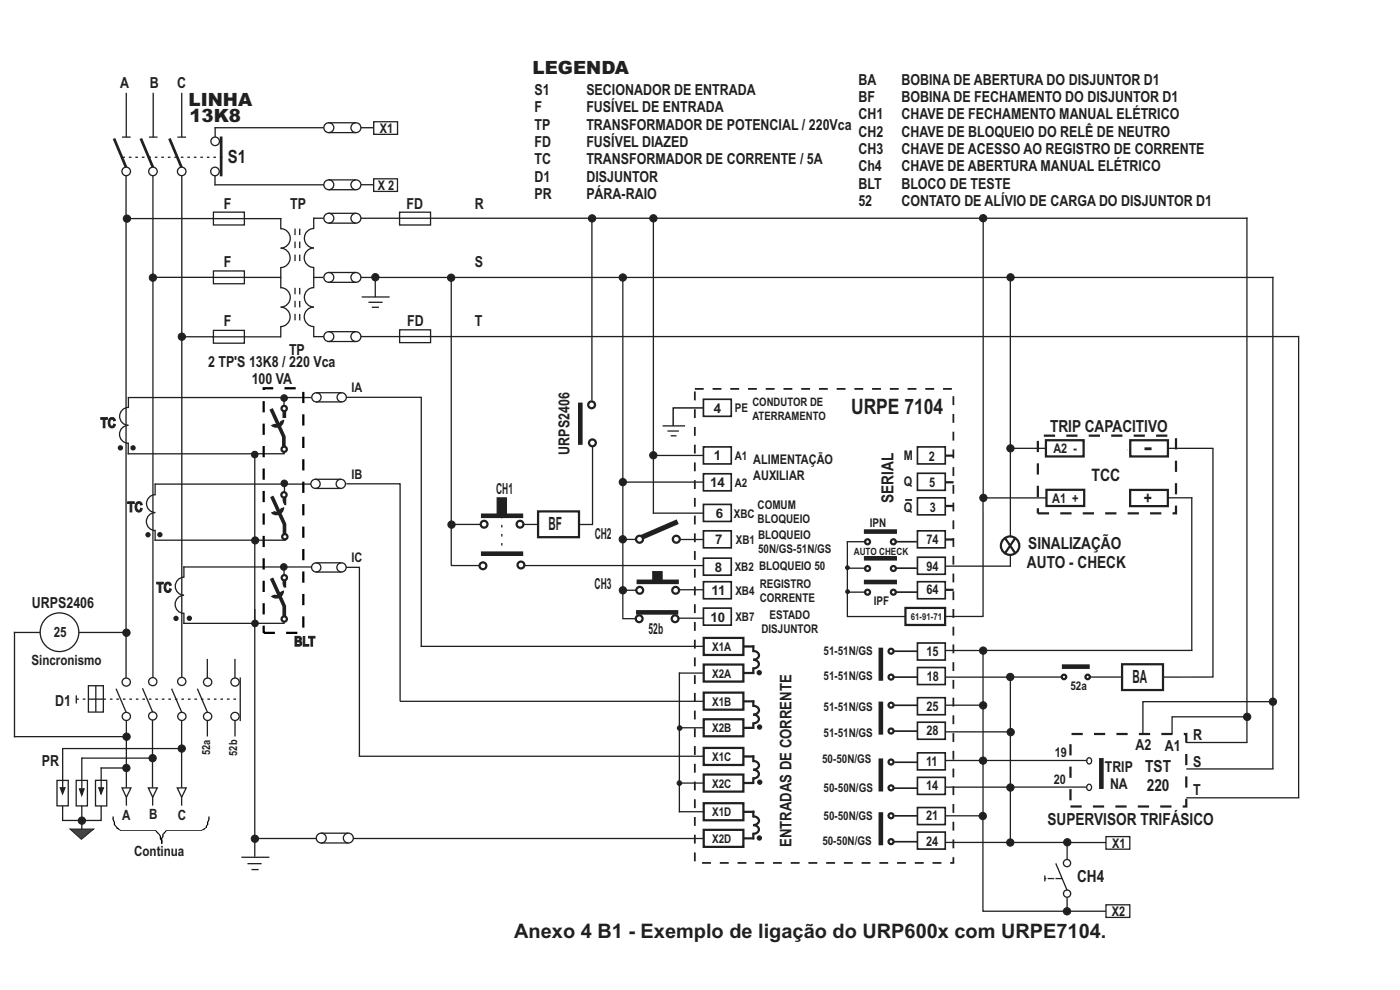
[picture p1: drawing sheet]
<svg xmlns="http://www.w3.org/2000/svg" width="297mm" height="210mm" viewBox="0 0 297 210" stroke-linecap="round" stroke-linejoin="round" font-family="sans-serif">
<g fill="none" stroke="#231f20" stroke-width=".28">
<path d="M26.8 19.7v9.4M32.5 19.7v9.4M38.6 19.7v9.4M25.9 29.1h1.8M26.7 37.3v106.6M31.6 29.1h1.8M32.4 37.3v106.4M37.6 29.1h1.9M38.6 37.3v106.4M45.5 39.2h23.2M45.5 27.1h23.2M45.6 27v2.1"/>
<path d="M69.7 38.2h5.8M69.7 26h5.8M69.7 28.1h5.8M76.5 39.2h2.8M76.5 27.1h2.8M79.3 37.9h5v2.7h-5zM79.3 25.8h5v2.7h-5zM26.9 46.4h32.8M32.5 58.8h27.2M45.3 57.5h6.5v2.7h-6.5zM45.3 45h6.5v2.7h-6.5zM59.5 52.6a2.06 2.06 0 0 1 2 2.1 2.06 2.06 0 0 1-2 2.1"/>
<path d="M59.5 48.5a2.06 2.06 0 0 1 2.1 2.1 2.06 2.06 0 0 1-2 2M59.6 46.2v2.4M59.6 56.6v2.3M66.4 46.3h2.3M66.4 58.9h2.2M66.6 46.2v2.4M66.6 56.6v4.5M66.6 52.6a2.07 2.07 0 0 0-2.1 2.1 2.07 2.07 0 0 0 2.1 2M66.6 48.5a2.07 2.07 0 0 0-2 2 2.07 2.07 0 0 0 2 2.1M69.7 57.8h5.8M69.7 59.9h5.8M69.7 45.2h5.8"/>
<path d="M69.7 47.3h5.8M69.7 40.2h5.8M76.5 58.9h193.7M76.5 46.3h188.2M79.6 58.5v4.5M84.8 45h6.5v2.7h-6.5zM95.7 58.7v61.3M132.1 58.9v72.3M138.6 46.4v49.9M208.6 47v58.6M214.3 59.6v54.2M264.5 46.2v111.2"/>
<path d="M270 58.7v104.4M39.2 71.4l20.4 .1M45.3 70.1h6.5v2.7h-6.5zM59.5 65.2a2.06 2.06 0 0 1 2 2 2.06 2.06 0 0 1-2 2.1M59.5 61a2.06 2.06 0 0 1 2.1 2.1 2.06 2.06 0 0 1-2 2M59.6 69.1v2.5M66.5 71.4h2.2M66.6 69.1v2.4M66.6 65.1a2.07 2.07 0 0 0-2.1 2.1 2.07 2.07 0 0 0 2.1 2.1M66.6 61a2.07 2.07 0 0 0-2 2.1 2.07 2.07 0 0 0 2 2M69.7 70.4h5.8M69.7 72.4h5.8"/>
<path d="M76.5 71.4h199.1M76.7 63h6M78.2 64.1h3M78.9 65.2h1.5M84.8 70h6.5v2.7h-6.5zM275.5 71.3v97.9M73.4 84.3h16v52.9M125.7 94.7v16.6h-2.8M140.6 90.3h4.7M141.6 91.4h2.4M142.3 92.4h1.2M149.3 96.6h-10.7v12.4"/>
<path d="M214.3 95.1h7.6M247.8 95.1h9.6M257.3 95.1v48.5h-10.5M73.4 102.6h11.5v46.2h64.4M95.7 120h6M95.9 111.2h6.1M111 111.2h3.2M111.2 120h38.1M132.1 102.3h17.2M132.1 114.4h2.8M138.5 108.8h10.8M144.1 114.4h5.2"/>
<path d="M179.6 114.9h4.2M179.8 114.9v15.9h12.3M214.3 117.7v2.5M222 105.6h-13.5v25.2h-8M247.8 105.6h5.1M252.8 105.5v32.5M44 139.8v4.1M49.8 139.8v4.1M73.4 120.3h2.8v40.1h73.1M89.2 137.1h60.1M131.9 125.2h3M132 131.2h2.9"/>
<path d="M143.8 131.1h5.5M143.9 125.1h5.4M179.8 120.5h4M179.8 125.6h4M200.5 138h8M200.5 120.1h14M253 138h-44.5v35h-8M13.2 158.8h25.3M13.3 158.7v8.4M16.2 147.5v1.7M18.7 148.3h3.2M18.8 145.5h3.1v5.5h-3.1z"/>
<path d="M20.3 145.5v5.5M24.6 146.1l2.2 5.1M26.8 152.8v14.3M30.2 146l2.2 5.1M32.3 152.7v14.4M36.4 146.1l2.2 5.1M38.5 152.8v14.3M41.9 146.1l2.2 5.1M44 152.8v3.4M49.9 152.8v3.4M51 143.7v9.3M144 142.8h5.3"/>
<path d="M144.1 154.4h5.2M144.1 142.7v29.6M200.5 143.6h13.8v35.1h-13.8M200.5 149.6h8M200.5 155.2h13.8M214.7 143.6h10.5M231.3 143.6h6.8M251.7 157.5h13M12.1 165.5h2.4v5.4h-2.4zM13.3 170.9v3.3M16.2 165.5h2.3v5.5h-2.3zM17.3 160.8h15.1"/>
<path d="M17.4 170.9v5M17.4 160.7v6.6M20.3 165.5h2.3v5.5h-2.3zM21.3 162.9h5.5M21.5 170.9v3.1h-8.3M21.5 162.8v4.3M25.9 167.1h1.9l-1 2zM26.8 169.1v1.8M31.5 167.1h1.9l-1 2zM32.4 169.1v1.8M37.6 167.1h1.9l-1 2zM38.5 169.1v1.8"/>
<path d="M54.2 177.9h12.9M68.1 176.7h5.8M75 177.9h74.3M144 172.2h5.3M144.1 166.1h5.2M208.5 173v20.3h26.1M214.3 178.7h20.3M226.4 178.7v3.6M230.5 167h-30M230.6 161.3h-30.1M234.6 177.5h5.1v2.6h-5.1zM251.7 163.1h18.5"/>
<path d="M251.7 169.2h23.9M51.2 181.8h5.9M52.5 183.2h3M53.4 184.5h1.5M221.7 185.7v1.3M224 183.1l2.4 5.8M226.4 190.3v3M234.6 191.9h5.1v2.7h-5.1z"/>
<circle cx="26.8" cy="36.4" r=".91"/>
<circle cx="32.4" cy="36.4" r=".91"/>
<circle cx="38.5" cy="36.4" r=".91"/>
<circle cx="45.6" cy="36.4" r=".91"/>
<circle cx="45.6" cy="30" r=".91"/>
<circle cx="69.8" cy="27.1" r="1.05"/>
<circle cx="69.8" cy="39.2" r="1.05"/>
<circle cx="75.5" cy="27.1" r="1.05"/>
<circle cx="75.5" cy="39.2" r="1.05"/>
<circle cx="69.8" cy="46.3" r="1.05"/>
<circle cx="69.8" cy="58.8" r="1.05"/>
<circle cx="75.5" cy="46.3" r="1.05"/>
<circle cx="75.5" cy="58.8" r="1.05"/>
<circle cx="69.8" cy="71.4" r="1.05"/>
<circle cx="75.5" cy="71.4" r="1.05"/>
<circle cx="26.8" cy="144.7" r=".87"/>
<circle cx="26.8" cy="152" r=".87"/>
<circle cx="32.4" cy="151.9" r=".87"/>
<circle cx="32.4" cy="144.6" r=".87"/>
<circle cx="38.6" cy="144.6" r=".87"/>
<circle cx="38.6" cy="152" r=".87"/>
<circle cx="44" cy="152" r=".87"/>
<circle cx="44.1" cy="144.7" r=".87"/>
<circle cx="49.9" cy="152" r=".87"/>
<circle cx="49.9" cy="144.7" r=".87"/>
<circle cx="68.1" cy="177.8" r="1.05"/>
<circle cx="73.9" cy="177.8" r="1.05"/>
<circle cx="226.4" cy="183.1" r=".77"/>
<circle cx="226.4" cy="189.6" r=".77"/>
</g>
<path d="M62.6 48.5v8.2M63.6 48.5v8.2M62.6 61.1v8.2M63.6 61.1v8.3" fill="none" stroke="#231f20" stroke-width=".28" stroke-dasharray="1.4 1.4" stroke-linecap="butt"/>
<g fill="#231f20" stroke="#231f20" stroke-width=".21">
<path d="M105.5 105.6h2v3.9h-2z" fill-rule="evenodd"/>
<path d="M138.5 121.2h2v2.3h-2z" fill-rule="evenodd"/>
<circle cx="26.9" cy="46.4" r=".78"/>
<circle cx="54.1" cy="177.9" r=".78"/>
<circle cx="95.7" cy="58.9" r=".78"/>
<circle cx="95.8" cy="111.3" r=".78"/>
<circle cx="208.5" cy="173.1" r=".78"/>
<circle cx="214.3" cy="178.7" r=".78"/>
<circle cx="226.4" cy="178.7" r=".78"/>
<circle cx="226.4" cy="193.3" r=".78"/>
<circle cx="214.3" cy="167.1" r=".78"/>
<circle cx="208.5" cy="161.3" r=".78"/>
<circle cx="214.4" cy="155.3" r=".78"/>
<circle cx="208.6" cy="149.6" r=".78"/>
<circle cx="214.3" cy="143.6" r=".78"/>
<circle cx="208.6" cy="138" r=".78"/>
<circle cx="125.6" cy="46.3" r=".78"/>
<circle cx="32.4" cy="160.8" r=".78"/>
<circle cx="26.8" cy="162.9" r=".78"/>
<circle cx="38.6" cy="158.8" r=".78"/>
<circle cx="32.4" cy="58.9" r=".78"/>
<circle cx="38.6" cy="71.4" r=".78"/>
<circle cx="79.6" cy="58.8" r=".78"/>
<circle cx="179.8" cy="120.4" r=".4"/>
<circle cx="132.1" cy="114.4" r=".78"/>
<circle cx="132.1" cy="125.2" r=".78"/>
<circle cx="132.1" cy="102.3" r=".78"/>
<circle cx="208.6" cy="105.6" r=".78"/>
<circle cx="214.4" cy="95.1" r=".78"/>
<circle cx="264.6" cy="152.1" r=".78"/>
<circle cx="270" cy="148.8" r=".78"/>
<circle cx="208.6" cy="46.3" r=".78"/>
<circle cx="214.4" cy="58.8" r=".78"/>
<circle cx="132.1" cy="58.9" r=".78"/>
<circle cx="138.6" cy="46.3" r=".78"/>
<circle cx="138.6" cy="96.6" r=".78"/>
<circle cx="179.8" cy="125.5" r=".4"/>
<circle cx="144.1" cy="166.1" r=".49"/>
<circle cx="144.2" cy="154.4" r=".49"/>
<circle cx="17.4" cy="174.1" r=".78"/>
</g>
<path d="M26 33.4h21.3M16.2 148.3h2.6M21.9 148.3h29.2" fill="none" stroke="#231f20" stroke-width=".28" stroke-dasharray=".6 .8" stroke-linecap="butt"/>
<path d="M239.1 95.4h.1" fill="none" stroke="#000" stroke-width=".21"/>
<g fill="none" stroke="#231f20" stroke-width=".48">
<path d="M200.5 96.7h1.8M221.9 93.4h8v3.4h-8zM239.8 93.4h8v3.4h-8zM114.1 108.5h8.7v5.4h-8.7zM200.5 107.3h1.8M200.5 114.4h1.8M200.5 102.3h1.8M213.2 114.1l2.2 3.3M215.4 114.1l-2.2 3.3M222 103.9h8v3.4h-8zM239.7 103.9h8v3.5h-8zM149.3 135.3h8.4v3.6h-8.4z"/>
<path d="M157.7 137.1h2.3M159.8 138.1a.96 .96 0 0 1 1.2 .9 .96 .96 0 0 1-1.2 .9 .96 .96 0 0 1 1.2 1 .96 .96 0 0 1-1.2 .9M159.8 136.9v1.4M192.1 129h8.4v3.6h-8.4zM200.5 125.1h1.8M149.3 141h8.4v3.6h-8.4zM149.3 146.9h8.4v3.6h-8.4zM149.3 158.7h8.4v3.6h-8.4zM149.3 152.6h8.4v3.6h-8.4zM157.6 142.8h2.4M157.7 154.4h2.3M157.7 148.8h2.3"/>
<path d="M159.8 149.7a.96 .96 0 0 1 1.2 1 .96 .96 0 0 1-1.2 .9 .96 .96 0 0 1 1.2 .9 .96 .96 0 0 1-1.2 .9M159.8 141.6v1.4M159.8 148.6v1.4M159.8 153.2v1.4M238 140.9h8.7v5.5h-8.7zM149.3 170.4h8.4v3.6h-8.4zM149.3 164.3h8.4v3.6h-8.4zM149.3 176h8.4v3.6h-8.4zM157.6 177.8h2.4M157.7 172.2h2.3M157.7 160.5h2.3M157.8 166.1h2.1"/>
<path d="M159.8 161.4a.96 .96 0 0 1 1.2 1 .96 .96 0 0 1-1.2 .9 .96 .96 0 0 1 1.2 .9 .96 .96 0 0 1-1.2 .9M159.8 173.2a.96 .96 0 0 1 1.2 .9 .96 .96 0 0 1-1.2 .9 .96 .96 0 0 1 1.2 1 .96 .96 0 0 1-1.2 .9M159.8 160.2v1.5M159.8 164.9v1.4M159.8 172v1.4M159.8 176.6v1.4"/>
<circle cx="102.7" cy="111.2" r=".72"/>
<circle cx="110.3" cy="111.2" r=".72"/>
<circle cx="110.5" cy="119.9" r=".72"/>
<circle cx="214.3" cy="115.7" r="1.95"/>
<circle cx="102.5" cy="120" r=".72"/>
<circle cx="135.6" cy="131.2" r=".72"/>
<circle cx="135.7" cy="125.2" r=".72"/>
<circle cx="143.2" cy="131.2" r=".72"/>
<circle cx="143.3" cy="125.2" r=".72"/>
<circle cx="189" cy="138.1" r=".53"/>
<circle cx="189" cy="143.6" r=".53"/>
<circle cx="225.7" cy="143.6" r=".48"/>
<circle cx="230.7" cy="143.6" r=".48"/>
</g>
<path d="M220.2 92.4h29.3v16.5h-29.3zM227.1 155.7h24.6v15.4h-24.6z" fill="none" stroke="#231f20" stroke-width=".48" stroke-dasharray="2.4 2.4" stroke-linecap="butt"/>
<path d="M102 109.4h9M102 117.5h9M134.9 129.9h9M135 123.4h9M186.9 137.4v7M225.3 141.4h5.9M233.6 160.8v6.6" fill="none" stroke="#231f20" stroke-width=".98" stroke-linecap="butt"/>
<path d="M106.5 109.4v8.1" fill="none" stroke="#231f20" stroke-width=".28" stroke-dasharray=".6 1.4" stroke-linecap="butt"/>
<path d="M147.4 82.5h54.9v100.5h-54.9z" fill="none" stroke="#231f20" stroke-width=".38" stroke-dasharray="1.9 1.9" stroke-linecap="butt"/>
<path d="M189.8 114.9h4.7M189.6 138.1h5M189.8 125.6h4.8M190.1 120.5h4.4M189.5 143.6h5.1M189.6 149.6h5M189.6 155.1h5.1M189.6 178.5h4.9M189.7 167.2h4.9M189.7 161.7h4.9M189.7 173.1h4.9" fill="none" stroke="#231f20" stroke-width=".35"/>
<path d="M192 106h1.5" fill="none" stroke="#231f20" stroke-width=".38"/>
<path d="M225.3 186.4h-3.6" fill="none" stroke="#231f20" stroke-width=".28" stroke-dasharray="1.4 .3" stroke-linecap="butt"/>
<path d="M24.2 29.4l2.6 6.1M29.9 29.4l2.6 6.1M35.9 29.4l2.6 6.1M46.9 29v8.4" fill="none" stroke="#231f20" stroke-width=".58"/>
<g fill="#231f20" stroke="#231f20" stroke-width=".28">
<path d="M16.9 167.3h.9l-.5 1.4z" fill-rule="evenodd"/>
<path d="M12.8 167.1h1l-.5 1.3z" fill-rule="evenodd"/>
<path d="M21 167.1h.9l-.5 1.3z" fill-rule="evenodd"/>
</g>
<path d="M14.8 175.9h5.1l-2.6 2.1z" fill-rule="evenodd" fill="#414142" stroke="#231f20" stroke-width=".21"/>
<g fill="none" stroke="#231f20" stroke-width=".28">
<path d="M45.6 37.3v2M59.6 58.8v2.4M125.6 46.1v38.8M27.1 96.3h26.9v35.4M27.1 84.3h39M27.2 93.9v2.5M27.2 90.2a1.9 1.9 0 0 0-1.8 1.9 1.9 1.9 0 0 0 1.8 1.9M27.2 86.4a1.9 1.9 0 0 0-1.8 1.9 1.9 1.9 0 0 0 1.9 1.9M27.2 84.2v2.4M60.3 84.5v1.7M60.3 95.7v.6h-6.3M67 83.3h5.5"/>
<path d="M67 85.3h5.5M32.8 114.6h21.2M32.8 102.7h33.1M32.9 102.6v2.5M32.9 112.4v2.3M32.9 104.9a1.91 1.91 0 0 0-1.8 1.9 1.91 1.91 0 0 0 1.8 1.9 1.9 1.9 0 0 0-1.8 1.9 1.9 1.9 0 0 0 1.8 1.9M60.3 102.3v2.2M60.5 114.2v.4h-6.3M66.9 101.7h5.4M66.9 103.6h5.4M67 119.4h5.4M2.9 134.2h5.7"/>
<path d="M3.1 134v22.4M16.7 134.2h10.1M38.9 120.3h27.2M38.9 132.2h15.1M39 120.1v2.5M39 130v2.4M39 122.4a1.92 1.92 0 0 0-1.8 1.9 1.92 1.92 0 0 0 1.8 2 1.92 1.92 0 0 0-1.8 1.9 1.92 1.92 0 0 0 1.8 1.9M54 129.2v52.5M60.3 131.8v.4h-6.4M60.3 120.7v1.4M67 121.3h5.4M73.4 120.3h.1"/>
<path d="M2.9 156.3h24.2M264.7 152.1h-16.1v3.5M270 148.8h-27.5v6.8M68.1 178.8h5.8M230.7 166.5a.57 .57 0 0 1 .9 .5 .57 .57 0 0 1-.9 .5l-.2-.5zM230.7 160.9a.57 .57 0 0 1 .9 .5 .57 .57 0 0 1-.9 .5l-.2-.5z"/>
<circle cx="67.1" cy="84.3" r=".98"/>
<circle cx="72.5" cy="84.3" r=".98"/>
<circle cx="66.9" cy="102.6" r=".98"/>
<circle cx="72.3" cy="102.6" r=".98"/>
<circle cx="12.6" cy="134.1" r="4.1"/>
<circle cx="67.1" cy="120.4" r=".98"/>
<circle cx="72.5" cy="120.4" r=".98"/>
</g>
<g fill="none" stroke="#231f20" stroke-width=".48">
<circle cx="60.3" cy="86.6" r=".56"/>
<circle cx="60.3" cy="95.3" r=".56"/>
<circle cx="125.5" cy="85.9" r=".72"/>
<circle cx="125.7" cy="93.9" r=".72"/>
<circle cx="60.2" cy="105" r=".56"/>
<circle cx="60.4" cy="113.9" r=".56"/>
<circle cx="135.7" cy="114.4" r=".74"/>
<circle cx="143.5" cy="114.4" r=".74"/>
<circle cx="184" cy="114.9" r=".53"/>
<circle cx="189.5" cy="114.9" r=".53"/>
<circle cx="60.3" cy="131.3" r=".56"/>
<circle cx="60.3" cy="122.5" r=".56"/>
<circle cx="184" cy="120.6" r=".53"/>
<circle cx="184" cy="125.6" r=".53"/>
<circle cx="189.5" cy="120.6" r=".53"/>
<circle cx="189.5" cy="125.6" r=".53"/>
<circle cx="189" cy="155.1" r=".53"/>
<circle cx="189" cy="149.6" r=".53"/>
<circle cx="189" cy="161.6" r=".53"/>
<circle cx="189" cy="173" r=".53"/>
<circle cx="189" cy="167.1" r=".53"/>
<circle cx="189" cy="178.5" r=".53"/>
</g>
<path d="M143.8 110.7l-7.7 3.3" fill="none" stroke="#231f20" stroke-width="1.1" stroke-linecap="butt"/>
<path d="M142.8 90.3h.1" fill="none" stroke="#231f20" stroke-width=".21"/>
<path d="M149.2 86.5h-6.4v3.8" fill="none" stroke="#000" stroke-width=".28"/>
<g fill="#231f20" stroke="#231f20" stroke-width=".28">
<circle cx="25.5" cy="95" r=".43"/>
<circle cx="28.2" cy="95" r=".43"/>
<circle cx="37.3" cy="131.2" r=".43"/>
<circle cx="40.2" cy="131.2" r=".43"/>
<circle cx="31.4" cy="113.4" r=".43"/>
<circle cx="33.9" cy="113.4" r=".43"/>
<circle cx="54.1" cy="114.6" r=".72"/>
<circle cx="161.1" cy="177.8" r=".43"/>
<circle cx="161.2" cy="165.9" r=".43"/>
<circle cx="161.1" cy="154.2" r=".43"/>
<circle cx="161.1" cy="142.7" r=".43"/>
</g>
<g fill="#231f20" stroke="#231f20" stroke-width=".21">
<circle cx="54.1" cy="132.2" r=".7"/>
<circle cx="60.2" cy="120.3" r=".7"/>
<circle cx="60.3" cy="102.5" r=".7"/>
<circle cx="60.3" cy="84.4" r=".7"/>
<circle cx="54" cy="96.4" r=".7"/>
<circle cx="26.8" cy="156.3" r=".78"/>
<circle cx="26.8" cy="134.2" r=".78"/>
</g>
<path d="M57.5 89.6l2.3-1a1.25 1.25 0 0 1-.6 1.6 1.25 1.25 0 0 1-1.7-.6zM57.5 86.7l2.7 6v2.2M60.3 87v1.7M57.5 108.2l2.3-1.1a1.25 1.25 0 0 1-.6 1.7 1.25 1.25 0 0 1-1.7-.6zM57.7 105.3l2.7 5.9v2.3M60.3 105.5v1.7M57.5 125.9l2.3-1.1a1.25 1.25 0 0 1-.6 1.7 1.25 1.25 0 0 1-1.7-.6zM57.6 122.7l2.7 5.9v2.2M60.3 123v1.6" fill="none" stroke="#231f20" stroke-width=".78" stroke-linecap="butt"/>
<g fill="#fff" stroke="#fff" stroke-width=".21">
<path d="M56.6 125l3-1.3 .7 1.4-3 1.3z" fill-rule="evenodd"/>
<path d="M56.6 107.3l3-1.3 .7 1.4-3 1.3z" fill-rule="evenodd"/>
<path d="M56.6 88.8l3-1.4 .7 1.4-3 1.4z" fill-rule="evenodd"/>
</g>
<path d="M55.9 82.4h8.4v51.8h-8.4z" fill="none" stroke="#000" stroke-width=".48" stroke-dasharray="2.4 2.4" stroke-linecap="butt"/>
<path d="M24 173.2l.3 1.7 .5 .8h.3v.1l.5 .4h6.8a.58 .58 0 0 1 .8 .3l.8 .9v.5l.3 .4v.7v-1.1l.3-.5v-.5l.5-.4a.58 .58 0 0 1 .8-.3h6.8a1.83 1.83 0 0 0 1.4-1.8l.2-.6v-.6" fill="none" stroke="#000" stroke-width=".21"/>
<path d="M123.1 85.4v9M183.3 112.8h7M183.3 118.4h7M183.3 123.5h7M186.9 148.8v7M186.9 160.9v7M186.9 172.3v7" fill="none" stroke="#231f20" stroke-width=".98" stroke-linecap="butt"/>
<g fill="none" stroke="#231f20" stroke-width=".35">
<path d="M149.2 84.7h5.9v3.6h-5.9zM149.2 94.8h5.9v3.6h-5.9zM194.6 94.8h5.9v3.6h-5.9zM149.2 100.5h5.9v3.6h-5.9zM149.2 107h5.9v3.6h-5.9zM149.2 112.6h5.9v3.6h-5.9zM149.2 118.4h5.9v3.6h-5.9zM194.6 118.2h5.9v3.6h-5.9zM194.6 112.6h5.9v3.6h-5.9zM194.6 105.6h5.9v3.6h-5.9zM194.6 100.4h5.9v3.6h-5.9zM149.2 123.4h5.9v3.6h-5.9z"/>
<path d="M149.2 129h5.9v3.6h-5.9zM194.6 123.4h5.9v3.6h-5.9zM194.6 136.4h5.9v3.6h-5.9zM194.6 141.6h5.9v3.6h-5.9zM194.6 153.2h5.9v3.6h-5.9zM194.6 148h5.9v3.6h-5.9zM194.6 159.7h5.9v3.6h-5.9zM194.6 164.9h5.9v3.6h-5.9zM194.6 176.5h5.9v3.6h-5.9zM194.6 171.3h5.9v3.6h-5.9z"/>
</g>
<text font-size="4.5" fill="#231f20" x="180.6" y="87.9">URPE 7104</text>
<text font-size="4.2" fill="#231f20" x="109.1" y="199">Anexo 4 B1 - Exemplo de ligação do URP600x com URPE7104.</text>
<g font-size="3.9" fill="#231f20">
<text x="113" y="15.6">LEGENDA</text>
<text x="40" y="22.4">LINHA</text>
<text x="40.2" y="25.9">13K8</text>
<text x="48.4" y="34.7">S1</text>
<text x="116.4" y="112.4">BF</text>
<text x="240.3" y="144.8">BA</text>
</g>
<g font-size="3.6" fill="#231f20">
<text x="231.6" y="102">TCC</text>
<text x="242.6" y="106.8">+</text>
</g>
<g font-size="3.5" fill="#231f20">
<text x="222.8" y="91.6">TRIP CAPACITIVO</text>
<text x="189.6" y="106.7" transform="rotate(-90 189.6 106.7)">SERIAL</text>
<text x="218.1" y="116.4">SINALIZAÇÃO</text>
<text x="217.9" y="120.5">AUTO - CHECK</text>
<text x="243" y="163.7">TST</text>
<text x="243.3" y="167.8">220</text>
<text x="222.2" y="174.9">SUPERVISOR TRIFÁSICO</text>
<text x="228.5" y="187.1">CH4</text>
</g>
<text font-size="3.4" fill="#231f20" x="167.9" y="179.6" transform="rotate(-90 167.9 179.6)">ENTRADAS DE CORRENTE</text>
<g font-size="3.2" fill="#231f20">
<text x="182.1" y="18">BA</text>
<text x="191.2" y="18">BOBINA DE ABERTURA DO DISJUNTOR D1</text>
<text x="25.5" y="18.8">A</text>
<text x="31.8" y="18.8">B</text>
<text x="37.6" y="18.8">C</text>
<text x="113.4" y="20.1">S1</text>
<text x="113.4" y="23.8">F</text>
<text x="124.4" y="20.1">SECIONADOR DE ENTRADA</text>
<text x="124.4" y="23.8">FUSÍVEL DE ENTRADA</text>
<text x="182.1" y="21.6">BF</text>
<text x="191.2" y="21.6">BOBINA DE FECHAMENTO DO DISJUNTOR D1</text>
<text x="113.4" y="27.5">TP</text>
<text x="124.4" y="27.5">TRANSFORMADOR DE POTENCIAL / 220Vca</text>
<text x="182.1" y="25.3">CH1</text>
<text x="182.1" y="29">CH2</text>
<text x="191.2" y="29">CHAVE DE BLOQUEIO DO RELÊ DE NEUTRO</text>
<text x="191.2" y="25.3">CHAVE DE FECHAMENTO MANUAL ELÉTRICO</text>
<text x="113.4" y="31.2">FD</text>
<text x="113.4" y="34.9">TC</text>
<text x="124.4" y="34.9">TRANSFORMADOR DE CORRENTE / 5A</text>
<text x="124.4" y="31.2">FUSÍVEL DIAZED</text>
<text x="182.1" y="32.7">CH3</text>
<text x="191.2" y="32.7">CHAVE DE ACESSO AO REGISTRO DE CORRENTE</text>
<text x="113.4" y="38.6">D1</text>
<text x="124.4" y="38.6">DISJUNTOR</text>
<text x="182.1" y="36.4">Ch4</text>
<text x="182.1" y="40">BLT</text>
<text x="191.2" y="40">BLOCO DE TESTE</text>
<text x="191.2" y="36.4">CHAVE DE ABERTURA MANUAL ELÉTRICO</text>
<text x="47.5" y="44.4">F</text>
<text x="61.6" y="44.4">TP</text>
<text x="86.3" y="44.4">FD</text>
<text x="100.7" y="44.4">R</text>
<text x="113.4" y="42.2">PR</text>
<text x="124.4" y="42.2">PÁRA-RAIO</text>
<text x="182.1" y="43.7">52</text>
<text x="191.2" y="43.7">CONTATO DE ALÍVIO DE CARGA DO DISJUNTOR D1</text>
<text x="47.5" y="56.6">F</text>
<text x="100.7" y="56.6">S</text>
<text x="47.5" y="69.2">F</text>
<text x="86.4" y="69.2">FD</text>
<text x="100.7" y="69.2">T</text>
<text x="44.1" y="77.8">2 TP'S 13K8 / 220 Vca</text>
<text x="61.3" y="75.2">TP</text>
<text x="53.4" y="81.5">100 VA</text>
<text x="120.8" y="96.4" transform="rotate(-90 120.8 96.4)">URPS2406</text>
<text x="105.3" y="104.7">CH1</text>
<text x="126.2" y="114.4">CH2</text>
<text x="126.1" y="124.9">CH3</text>
<text x="6.8" y="128.9">URPS2406</text>
<text x="137.6" y="134.5">52b</text>
<text x="11.7" y="149.7">D1</text>
<text x="240.9" y="159.1">A2</text>
<text x="247.1" y="159.2">A1</text>
<text x="253.1" y="156.9">R</text>
<text x="8.9" y="162.5">PR</text>
<text x="234.4" y="163.7">TRIP</text>
<text x="235.5" y="167.4">NA</text>
<text x="253.1" y="162.7">S</text>
<text x="253.1" y="168.7">T</text>
</g>
<g font-size="3" fill="#231f20">
<text x="21.3" y="90.7">TC</text>
<text x="27" y="108.6">TC</text>
<text x="33.2" y="125.7">TC</text>
<text x="11.4" y="135.1">25</text>
<text x="6.7" y="141">Sincronismo</text>
<text x="25.9" y="173.9">A</text>
<text x="31.6" y="173.8">B</text>
<text x="37.7" y="173.9">C</text>
<text x="28.4" y="181.5">Continua</text>
</g>
<text font-size="2.9" fill="#231f20" x="62.4" y="137.1">BLT</text>
<g font-size="2.8" fill="#231f20">
<text x="80.6" y="28.2">X1</text>
<text x="80.1" y="40.3">X 2</text>
<text x="74.6" y="83.2">IA</text>
<text x="151.4" y="87.7">4</text>
<text x="74.5" y="101.6">IB</text>
<text x="151.4" y="97.7">1</text>
<text x="159.8" y="98.5">ALIMENTAÇÃO</text>
<text x="159.8" y="101.7">AUXILIAR</text>
<text x="191.7" y="97.5">M</text>
<text x="197" y="97.7">2</text>
<text x="223.5" y="96.2">A2 -</text>
<text x="150.6" y="103.4">14</text>
<text x="191.7" y="103.2">Q</text>
<text x="197.1" y="103.3">5</text>
<text x="223.2" y="106.7">A1 +</text>
<text x="151.8" y="109.9">6</text>
<text x="191.8" y="108.5">Q</text>
<text x="197.2" y="108.5">3</text>
<text x="74.6" y="119.3">IC</text>
<text x="151.7" y="115.5">7</text>
<text x="196.5" y="115.4">74</text>
<text x="151.6" y="121.3">8</text>
<text x="196.5" y="121.1">94</text>
<text x="150.7" y="131.9">10</text>
<text x="150.9" y="126.3">11</text>
<text x="196.6" y="126.1">64</text>
<text x="196.5" y="139.1">15</text>
<text x="196.6" y="144.4">18</text>
<text x="196.6" y="150.9">25</text>
<text x="196.6" y="156">28</text>
<text x="223.7" y="160.5">19</text>
<text x="196.5" y="162.5">11</text>
<text x="196.5" y="167.6">14</text>
<text x="223.5" y="166.3">20</text>
<text x="196.5" y="173.9">21</text>
<text x="196.5" y="179.4">24</text>
<text x="235.9" y="179.8">X1</text>
<text x="235.9" y="194.3">X2</text>
</g>
<text font-size="2.6" fill="#231f20" x="155.9" y="97.5">A1</text>
<g font-size="2.5" fill="#231f20">
<text x="155.9" y="87.5">PE</text>
<text x="159.6" y="86.2">CONDUTOR DE</text>
<text x="159.6" y="89">ATERRAMENTO</text>
<text x="155.9" y="103.2">A2</text>
<text x="160.7" y="108">COMUM</text>
<text x="155.7" y="109.8">XBC</text>
<text x="160.7" y="110.9">BLOQUEIO</text>
<text x="184.5" y="111.8">IPN</text>
<text x="156.1" y="115.5">XB1</text>
<text x="160.8" y="114.4">BLOQUEIO</text>
<text x="160.8" y="117.3">50N/GS-51N/GS</text>
<text x="155.9" y="121.1">XB2 BLOQUEIO 50</text>
<text x="161.2" y="124.7">REGISTRO</text>
<text x="156" y="126.1">XB4</text>
<text x="156" y="131.7">XB7</text>
<text x="161.2" y="127.6">CORRENTE</text>
<text x="163.3" y="131.3">ESTADO</text>
<text x="185.4" y="128.3">IPF</text>
<text x="161.5" y="134.2">DISJUNTOR</text>
<text x="151.1" y="138.1">X1A</text>
<text x="151.1" y="143.7">X2A</text>
<text x="174.7" y="139">51-51N/GS</text>
<text x="151.1" y="149.7">X1B</text>
<text x="174.7" y="144.2">51-51N/GS</text>
<text x="227.1" y="146.3">52a</text>
<text x="151.1" y="155.3">X2B</text>
<text x="174.7" y="150.8">51-51N/GS</text>
<text x="151.1" y="161.4">X1C</text>
<text x="174.4" y="161.9">50-50N/GS</text>
<text x="174.7" y="156.2">51-51N/GS</text>
<text x="151.1" y="167.1">X2C</text>
<text x="174.7" y="167.9">50-50N/GS</text>
<text x="151.1" y="173.1">X1D</text>
<text x="151.1" y="178.8">X2D</text>
<text x="174.5" y="179.2">50-50N/GS</text>
<text x="174.7" y="174">50-50N/GS</text>
</g>
<g font-size="2.4" fill="#231f20">
<text x="242.8" y="95.8">-</text>
<text x="44.6" y="160.2" transform="rotate(-90 44.6 160.2)">52a</text>
<text x="50.3" y="160.3" transform="rotate(-90 50.3 160.3)">52b</text>
</g>
<text font-size="2.1" fill="#231f20" x="181.1" y="117.8">AUTO CHECK</text>
<text font-size="2" fill="#231f20" x="193.3" y="131.4">61-91-71</text>
</svg>
